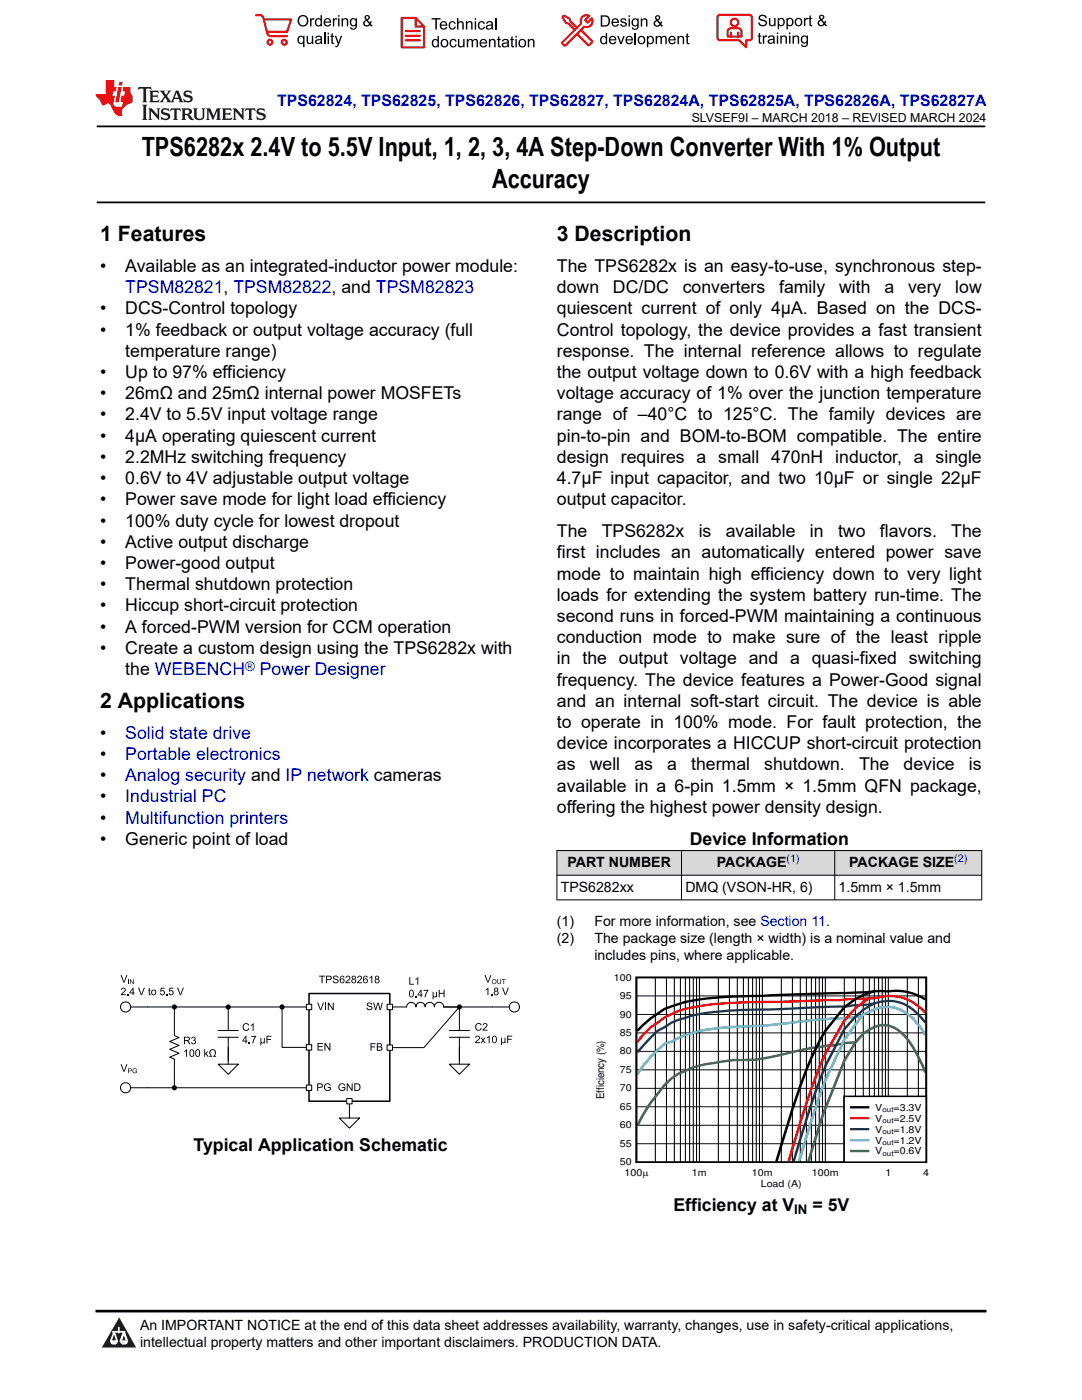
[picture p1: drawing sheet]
<svg xmlns="http://www.w3.org/2000/svg" width="216mm" height="279mm" viewBox="0 0 216 279" stroke-linecap="round" stroke-linejoin="round" font-family="sans-serif">
<path d="M19.3 25.2h177.3M19.3 40.4h177.3" fill="none" stroke="#000" stroke-width=".35"/>
<g fill="#d8d8d8">
<path d="M111.1 169.7h84.8v5h-84.8z" fill-rule="evenodd"/>
<path d="M111.2 169.8h24.7v4.8h-24.7z" fill-rule="evenodd"/>
<path d="M136 169.8h30.5v4.8h-30.5z" fill-rule="evenodd"/>
<path d="M166.6 169.8h29.2v4.8h-29.2z" fill-rule="evenodd"/>
</g>
<path d="M111.1 169.7h84.9M111.1 174.7h84.9M111.1 179.6h84.9M111.1 169.7v10M136 169.7v10M166.6 169.7v10M195.9 169.7v10M91.7 201l-7.1 8.1h-6.8" fill="none" stroke="#000" stroke-width=".2"/>
<path d="M61.7 198.3h16.1v21.5h-16.1z" fill-rule="evenodd" fill="#fff"/>
<path d="M61.7 198.3h16.1v21.5h-16.1z" fill="none" stroke="#000" stroke-width=".3"/>
<path d="M77.2 208.5h1.1v1.1h-1.1z" fill-rule="evenodd" fill="#fff"/>
<path d="M77.2 208.5h1.1v1.1h-1.1z" fill="none" stroke="#000" stroke-width=".2"/>
<path d="M77.2 200.4h1.1v1.1h-1.1z" fill-rule="evenodd" fill="#fff"/>
<path d="M69.7 219.8v3.3M77.2 200.4h1.1v1.1h-1.1zM78.5 201h2.6a.92 .92 0 0 1 1-1 .92 .92 0 0 1 .9 1 .92 .92 0 0 1 .9-1 .92 .92 0 0 1 .9 1 .92 .92 0 0 1 1-1 .92 .92 0 0 1 .9 1 .92 .92 0 0 1 .9-1 .92 .92 0 0 1 .9 1h2.7M89.6 212.4h4.1l-2 2zM91.7 209v3.4M67.7 223.1h4l-2 2z" fill="none" stroke="#000" stroke-width=".2"/>
<circle cx="91.7" cy="201" r=".52" fill="#000"/>
<g fill="#000">
<path d="M63.4 208.2h1v.1h-.8v.5h.8v.2h-.8v.5h.9v.2h-1.1zM63.3 200.1h.2l.5 1.3 .5-1.3h.2l-.6 1.5h-.2zM64.7 208.2h.3l.7 1.1v-1.1h.2v1.5h-.2l-.8-1.2v1.2h-.2zM64.9 200.1h.2v1.5h-.2zM64.8 216.4a.69 .69 0 0 1 1.2 .2l-.2 .1a.59 .59 0 0 0-.8-.2 .59 .59 0 0 0-.2 .8 .59 .59 0 0 0 .8 .2l.2-.1v-.3h-.4v-.1l.6-.1v.6a.81 .81 0 0 1-1.1 0 .81 .81 0 0 1-.1-1.1zM65.4 200.1h.2l.8 1.2v-1.2h.2v1.5h-.2l-.8-1.2v1.2h-.2zM67.7 216.4a.69 .69 0 0 1 1.2 .2l-.2 .1a.59 .59 0 0 0-.8-.2 .59 .59 0 0 0-.2 .8 .59 .59 0 0 0 .8 .2l.2-.1v-.3h-.4v-.1l.6-.1v.6a.81 .81 0 0 1-1.2 0 .81 .81 0 0 1 0-1.1zM69.2 216.2h.2l.8 1.2v-1.2h.2v1.5h-.2l-.8-1.2v1.2h-.2zM73.3 200.2a.6 .6 0 0 1 1 .3h-.2a.33 .33 0 0 0-.4-.3 .33 .33 0 0 0-.3 .4 .76 .76 0 0 1 .9 .7 .63 .63 0 0 1-.6 .3 .63 .63 0 0 1-.6-.5h.2a.37 .37 0 0 0 .4 .4 .37 .37 0 0 0 .3-.5 .55 .55 0 0 1-.6-.2 .55 .55 0 0 1-.2-.5zM73.9 208.2h1v.2h-.8v.4h.7v.2h-.7v.7h-.2zM74.5 200.1h.2l.2 1.3 .4-1.3h.2l.4 1.3 .3-1.3h.2l-.4 1.5h-.2l-.4-1.3-.3 1.3h-.2z"/>
<path d="M63.3 216.2h.6a.46 .46 0 0 1 .5 .5 .46 .46 0 0 1-.5 .4h-.4v.6h-.2zM63.5 216.4v.5h.5a.27 .27 0 0 0 .2-.3 .27 .27 0 0 0-.3-.2z"/>
<path d="M70.7 216.2h.5a.75 .75 0 0 1 .7 .8 .75 .75 0 0 1-.7 .7h-.5zM70.9 216.4v1.1a.61 .61 0 0 0 .8-.5 .61 .61 0 0 0-.8-.6z"/>
<path d="M75.2 208.2h.5a.38 .38 0 0 1 .5 .2 .38 .38 0 0 1-.2 .5 .42 .42 0 0 1 .3 .5 .42 .42 0 0 1-.5 .3h-.6zM75.4 208.4v.4h.3a.25 .25 0 0 0 .4-.2 .25 .25 0 0 0-.4-.2zM75.4 209v.5l.6-.1a.28 .28 0 0 0 .1-.3 .28 .28 0 0 0-.4-.1z"/>
</g>
<path d="M61.1 216.5h1.1v1.1h-1.1z" fill-rule="evenodd" fill="#fff"/>
<path d="M61.1 216.5h1.1v1.1h-1.1z" fill="none" stroke="#000" stroke-width=".2"/>
<path d="M61.1 200.4h1.1v1.1h-1.1z" fill-rule="evenodd" fill="#fff"/>
<path d="M61.1 200.4h1.1v1.1h-1.1z" fill="none" stroke="#000" stroke-width=".2"/>
<path d="M61.1 208.5h1.1v1.1h-1.1z" fill-rule="evenodd" fill="#fff"/>
<path d="M61.1 208.5h1.1v1.1h-1.1z" fill="none" stroke="#000" stroke-width=".2"/>
<path d="M69.2 219.2h1.1v1.1h-1.1z" fill-rule="evenodd" fill="#fff"/>
<g fill="none" stroke="#000" stroke-width=".2">
<path d="M127 198.8h57.8M130.8 195.1v36.8M133 195.1v36.8M134.6 195.1v36.8M135.8 195.1v36.8M136.8 195.1v36.8M137.6 195.1v36.8M138.3 195.1v36.8M139 195.1v36.8M139.6 195.1v36.8M143.3 195.1v36.8M145.5 195.1v36.8"/>
<path d="M147.1 195.1v36.8M148.3 195.1v36.8M149.3 195.1v36.8M150.2 195.1v36.8M150.9 195.1v36.8M151.5 195.1v36.8M152.1 195.1v36.8M155.9 195.1v36.8M158.1 195.1v36.8M159.7 195.1v36.8M160.9 195.1v36.8M161.9 195.1v36.8"/>
<path d="M162.7 195.1v36.8M163.5 195.1v36.8M164.1 195.1v36.8M164.7 195.1v36.8M168.5 195.1v36.8M170.7 195.1v36.8M172.2 195.1v36.8M173.5 195.1v36.8M174.5 195.1v36.8M175.3 195.1v36.8M176 195.1v36.8M176.7 195.1v36.8"/>
<path d="M177.3 195.1v36.8M181 195.1v36.8M183.3 195.1v36.8M26.1 201h8.7v5.7l.9 .4-1.8 .7 1.8 .8-1.8 .8 1.8 .8-1.8 .8 .9 .4v5.7h-8.7M35.3 201h10.2v4.7M35.3 217.1h25.8M43.5 212.4h4.1l-2.1 2zM43.5 207h4.1M43.5 205.7h4.1M45.5 207v5.4M46.1 201h10.2v8h4.8M56.8 201h4.3"/>
<path d="M69.2 219.2h1.1v1.1h-1.1zM89.6 207h4.1M89.6 205.7h4.1M91.7 201h9.9M91.7 201v4.7M91.7 207v4.7M127 217.2h57.8M127 213.5h57.8M127 209.8h57.8M127 206.1h57.8M127 202.5h57.8M127 228.3h57.8"/>
<path d="M127 224.6h57.8M127 220.9h57.8"/>
<circle cx="25.1" cy="217.1" r="1.01"/>
<circle cx="25.1" cy="201" r="1.01"/>
<circle cx="102.6" cy="201" r="1.01"/>
</g>
<g fill="#000">
<path d="M24.1 194.6h.2l.4 1.3 .5-1.3h.2l-.6 1.5h-.2zM24.3 197.2a.51 .51 0 0 1 .8 .2 .51 .51 0 0 1-.4 .7l-.3 .3h.7v.2h-1l.3-.4a.58 .58 0 0 0 .3-.9l-.6 .2zM25.4 198.4h.2v.2h-.2zM25.6 195.4h.1v1h-.1zM25.9 195.4h.2l.5 .8v-.8h.1v1h-.1l-.5-.8v.8h-.2zM27.5 197.1h.3l.4 1.3 .5-1.3h.2l-.6 1.5h-.2zM29.7 197.3l.2-.2v.4h.2v.2h-.2v.6l.2 .3a.27 .27 0 0 1-.3 0 .27 .27 0 0 1-.1-.3v-.6h-.2zM32.1 197.1h.7v.2h-.6v.4a.5 .5 0 0 1 .7 .2 .5 .5 0 0 1-.4 .7 .5 .5 0 0 1-.6-.4h.2a.31 .31 0 0 0 .5 .1 .31 .31 0 0 0 0-.5 .31 .31 0 0 0-.5 .1h-.1zM33.2 198.4h.2v.2h-.2zM33.8 197.1h.8v.2h-.6l-.1 .4a.5 .5 0 0 1 .7 .2 .5 .5 0 0 1-.3 .7 .5 .5 0 0 1-.6-.4h.2a.31 .31 0 0 0 .4 .1 .31 .31 0 0 0 .1-.5 .31 .31 0 0 0-.5 .1h-.2zM35.3 197.1h.2l.5 1.3 .5-1.3h.2l-.6 1.5h-.2zM63.7 194.7h1.2v.2h-.5v1.3h-.2v-1.3h-.5z"/>
<path d="M66.6 194.8a.6 .6 0 0 1 .9 .3l-.2 .1a.33 .33 0 0 0-.3-.4 .33 .33 0 0 0-.3 .4 .76 .76 0 0 1 .9 .7 .63 .63 0 0 1-.7 .3 .63 .63 0 0 1-.5-.5h.2a.37 .37 0 0 0 .4 .4 .37 .37 0 0 0 .3-.5h-.1a.55 .55 0 0 1-.6-.1 .55 .55 0 0 1-.1-.6zM69.1 194.8a.51 .51 0 0 1 .8 .3 .51 .51 0 0 1-.4 .7l-.3 .2h.7v.2h-1l.3-.4a.58 .58 0 0 0 .3-.9l-.5 .3zM71.4 194.8a.51 .51 0 0 1 .8 .3 .51 .51 0 0 1-.4 .7l-.3 .2h.7v.2h-1l.3-.4a.58 .58 0 0 0 .4-.9l-.6 .3zM73.7 195.1l.6-.4v1.5h-.2v-1.2l-.4 .3zM81.7 195h.2v1.3h.7v.2h-.9zM82.9 198.8h.2v.2h-.2zM82.9 195.4l.6-.4v1.5h-.2v-1.2l-.4 .3zM84.5 197.5h1l-.6 1.5h-.2l.1-.4 .5-.9h-.8zM86.3 197.9h.2v.7a.25 .25 0 0 0 .3 .3 .25 .25 0 0 0 .2-.3v-.7h.2v1.1h-.2v-.1l-.2 .1-.3-.1v.5h-.2zM87.5 197.5h.2v.6h.8v-.6h.2v1.5h-.2v-.7h-.8v.7h-.2zM96.7 194.6h.2l.5 1.3 .5-1.3h.2l-.6 1.5h-.2zM96.9 197.5l.6-.4v1.5h-.2v-1.2l-.4 .3z"/>
<path d="M98 198.4h.2v.2h-.2zM99.2 195.4h.2v.6a.26 .26 0 0 0 .1 .3 .26 .26 0 0 0 .4-.2v-.7h.1v.6a.39 .39 0 0 1-.4 .4 .39 .39 0 0 1-.4-.4zM100.1 195.4h.8v.1h-.3v.9h-.1v-.9h-.4zM100.2 197.1h.2l.5 1.3 .4-1.3h.2l-.5 1.5h-.3zM24.1 212.4h.2l.4 1.3 .5-1.3h.2l-.6 1.5h-.2zM26.6 213.3a.45 .45 0 0 1 .7 .2h-.1a.39 .39 0 0 0-.6 0 .39 .39 0 0 0 0 .5 .39 .39 0 0 0 .6 0v-.2h-.3v-.1h.4v.3a.52 .52 0 0 1-.7 .1 .52 .52 0 0 1 0-.8zM36.8 209.8l.5-.4v1.5h-.2v-1.2l-.3 .3zM38.3 207a.4 .4 0 0 1 .6 0 .4 .4 0 0 1-.1 .6 .47 .47 0 0 1 0 .8 .47 .47 0 0 1-.7-.4h.2a.3 .3 0 0 0 .4 .3 .3 .3 0 0 0 .2-.4 .3 .3 0 0 0-.4-.2v-.2a.26 .26 0 0 0 .4-.2 .26 .26 0 0 0-.3-.3 .26 .26 0 0 0-.3 .3h-.1zM40.7 209.4h.2v.9l.5-.5h.2l-.4 .4 .4 .7h-.2l-.3-.6-.2 .6h-.2zM42 209.6a.71 .71 0 0 1 1 .1 .71 .71 0 0 1-.2 1h.3v.2h-.6v-.2a.56 .56 0 0 0 .4-.7 .56 .56 0 0 0-.8-.3l-.1 .2a.69 .69 0 0 0 .3 .8v.2h-.5v-.2h.3l-.3-.6zM48.6 204.4l.7-.2 .4 .4-.2 .1a.53 .53 0 0 0-.8-.2 .53 .53 0 0 0 0 .8 .45 .45 0 0 0 .4 .3 .45 .45 0 0 0 .4-.4h.2a.73 .73 0 0 1-1.1 .4 .73 .73 0 0 1 0-1.2zM49.7 208h.2v.2h-.2z"/>
<path d="M50.2 206.7h.9l-.5 1.5h-.2v-.4l.5-.9h-.7zM50.1 204.6l.5-.4v1.5h-.2v-1.2l-.3 .3zM52 207.1h.1v.7a.25 .25 0 0 0 .3 .3 .25 .25 0 0 0 .2-.3l.1-.7h.1v1.1h-.1v-.1l-.3 .1-.3-.1v.5h-.1zM53.2 206.7h1v.2h-.8v.5h.7v.1h-.7v.7h-.2zM95 206.8a.51 .51 0 0 1 .7 .2 .51 .51 0 0 1-.4 .7l-.3 .3h.8v.2h-1l.2-.4a.58 .58 0 0 0 .4-.9l-.6 .2zM95.9 207.1h.3l.2 .4 .3-.4h.2l-.4 .5 .4 .6h-.2l-.3-.4-.3 .4h-.2l.4-.6zM95 204.4l.7-.2 .4 .4h-.2a.53 .53 0 0 0-.8-.1 .53 .53 0 0 0 0 .8 .45 .45 0 0 0 .4 .2 .45 .45 0 0 0 .4-.3h.2a.73 .73 0 0 1-1.1 .3 .73 .73 0 0 1 0-1.1zM96.5 204.3a.51 .51 0 0 1 .7 .2 .51 .51 0 0 1-.4 .7l-.3 .3h.8v.2h-1l.2-.5a.58 .58 0 0 0 .4-.9l-.6 .3zM97.1 207.1l.6-.4v1.5h-.2v-1.2l-.4 .2zM100 207.1h.2v.7a.25 .25 0 0 0 .2 .2 .25 .25 0 0 0 .3-.2v-.7h.2v1.1h-.2v-.1l-.3 .1-.2-.1v.5h-.2zM101.2 206.7h1v.2h-.8v.4h.7v.2h-.7v.7h-.2z"/>
<path d="M26.5 197.1h.2v1h.2v.1h-.2v.4h-.2v-.4h-.7zM26.5 197.4l-.5 .7h.5z"/>
<path d="M30.2 198.1a.54 .54 0 0 1 1 0 .54 .54 0 0 1-1 0zM30.4 197.8a.37 .37 0 0 0 0 .5 .37 .37 0 0 0 .6-.1l-.1-.4-.2-.2z"/>
<path d="M65.1 194.7h.5a.46 .46 0 0 1 .6 .5 .46 .46 0 0 1-.6 .4h-.3v.6h-.2zM65.3 194.9v.5h.5a.27 .27 0 0 0 .2-.3 .27 .27 0 0 0-.4-.2z"/>
<path d="M67.9 194.9l.6-.2 .2 .4h-.2a.3 .3 0 0 0-.3-.2 .3 .3 0 0 0-.2 .3v.2a.48 .48 0 0 1 .7 .2 .48 .48 0 0 1-.4 .7 .48 .48 0 0 1-.5-.5zM68 195.8a.32 .32 0 0 0 .6 0 .32 .32 0 0 0-.6 0z"/>
<path d="M70.3 194.8a.4 .4 0 0 1 .6 0 .4 .4 0 0 1-.1 .6 .44 .44 0 0 1 .1 .7 .44 .44 0 0 1-.6 0 .44 .44 0 0 1 .1-.7l-.2-.2zM70.3 195.1a.25 .25 0 0 0 .5 0 .25 .25 0 0 0-.5 0zM70.3 195.8a.3 .3 0 0 0 .6 0 .3 .3 0 0 0-.6 0z"/>
<path d="M72.6 194.9l.5-.2 .3 .4h-.2a.3 .3 0 0 0-.4-.2 .3 .3 0 0 0-.2 .3v.2a.48 .48 0 0 1 .8 .2 .48 .48 0 0 1-.4 .7 .48 .48 0 0 1-.6-.5zM72.6 195.8a.35 .35 0 0 0 .7 0 .35 .35 0 0 0-.7 0z"/>
<path d="M74.9 194.8a.4 .4 0 0 1 .7 0 .4 .4 0 0 1-.1 .6 .44 .44 0 0 1 .1 .7 .44 .44 0 0 1-.7 0 .44 .44 0 0 1 .1-.7l-.2-.2zM75 195.1a.25 .25 0 0 0 .5 0 .25 .25 0 0 0-.5 0zM74.9 195.8a.35 .35 0 0 0 .7 0 .35 .35 0 0 0-.7 0z"/>
<path d="M81.8 197.6a.54 .54 0 0 1 .6 .1 .54 .54 0 0 1 .2 .6 .54 .54 0 0 1-.5 .7 .54 .54 0 0 1-.5-.7zM81.9 197.8a.83 .83 0 0 0 .2 1.1 .77 .77 0 0 0 0-1.2z"/>
<path d="M84 197.5h.1v1h.2v.2h-.2v.3h-.2v-.3h-.6zM83.9 197.8l-.4 .7h.4z"/>
<path d="M98.1 195.9a.5 .5 0 0 1 1 0 .5 .5 0 0 1-1 0zM98.3 195.9a.36 .36 0 0 0 .7 0 .36 .36 0 0 0-.7 0z"/>
<path d="M98.7 197.2a.4 .4 0 0 1 .6 0 .4 .4 0 0 1-.1 .6 .44 .44 0 0 1 .1 .7 .44 .44 0 0 1-.6 0 .44 .44 0 0 1 .1-.7l-.2-.2zM98.7 197.5a.25 .25 0 0 0 .5 0 .25 .25 0 0 0-.5 0zM98.7 198.2a.3 .3 0 0 0 .6 0 .3 .3 0 0 0-.6 0z"/>
<path d="M25.5 213.2h.6a.28 .28 0 0 1 .2 .3 .28 .28 0 0 1-.2 .3h-.4v.4h-.2zM25.7 213.3v.4l.4-.1v-.2z"/>
<path d="M36.7 206.9h.7a.42 .42 0 0 1 .5 .3 .42 .42 0 0 1-.4 .5l.5 .7h-.2l-.4-.6-.3-.1h-.2v.7h-.2zM36.9 207.1v.5h.4a.26 .26 0 0 0 .4-.3 .26 .26 0 0 0-.3-.2z"/>
<path d="M38 209.5a.54 .54 0 0 1 .6 .1 .54 .54 0 0 1 .2 .6 .54 .54 0 0 1-.5 .7 .54 .54 0 0 1-.5-.7zM38.1 209.7a.83 .83 0 0 0 .2 1.1 .77 .77 0 0 0 0-1.2z"/>
<path d="M39.2 209.5a.54 .54 0 0 1 .6 .1 .54 .54 0 0 1 .1 .6 .54 .54 0 0 1-.5 .7 .54 .54 0 0 1-.4-.7zM39.2 209.7a.83 .83 0 0 0 .2 1.1 .77 .77 0 0 0 0-1.2z"/>
<path d="M49 206.7h.2v1h.2v.2h-.2v.3h-.2v-.3h-.7zM49 207l-.5 .7h.5z"/>
<path d="M98.4 206.8a.54 .54 0 0 1 .6 0 .54 .54 0 0 1 .1 .6 .54 .54 0 0 1-.4 .8 .54 .54 0 0 1-.5-.8zM98.5 206.9a.83 .83 0 0 0 .2 1.2 .77 .77 0 0 0 0-1.3z"/>
</g>
<g fill="#000">
<circle cx="34.8" cy="217.1" r=".51"/>
<circle cx="34.8" cy="201" r=".51"/>
<circle cx="45.5" cy="201" r=".51"/>
<circle cx="56.3" cy="201" r=".51"/>
</g>
<path d="M127 195.1h57.8v36.8h-57.8z" fill="none" stroke="#000" stroke-width=".32"/>
<path d="M174.5 197.8a14.4 14.4 0 0 0-6 3.2l-3.8 4.7-1.2 2.2a73.4 73.4 0 0 0-5.4 13.5l-3.2 10.4M184.7 199.5l-2.7-1.3-1.7-.3-1.4-.2-28.2 1.1a74.4 74.4 0 0 0-13.9 1.2l-4.2 1.4a24.2 24.2 0 0 0-5.4 4.3" fill="none" stroke="#000" stroke-width=".49"/>
<path d="M173.5 199.2l-2.8 2-2.2 2.5-3.8 6.6a149.9 149.9 0 0 0-7.3 21.5M184.7 202.1l-1.4-1.3-1.4-.9-1.9-.8-1.7-.3-2.4 .1-1.4 .3-7 .4-15.4 .4a77.1 77.1 0 0 0-15.3 1.3 17.1 17.1 0 0 0-5.6 2.8l-1.4 .9-1.4 1.4-1.2 1.6" fill="none" stroke="#f00" stroke-width=".49"/>
<path d="M174.5 200.2a14.8 14.8 0 0 0-6 5.2l-3.8 7.3a169.3 169.3 0 0 0-6.3 19.1M184.7 204.1l-1.4-1.6-1.9-1.5-1.6-.9-2.1-.3a8.6 8.6 0 0 0-3.2 .4l-5.6 .7-16.8 .6a70.8 70.8 0 0 0-13.9 1.2l-4.2 1.4-2.8 1.7-4 4.2" fill="none" stroke="#105465" stroke-width=".49"/>
<path d="M172.2 202.5l-3.7 5-3.8 8a206.1 206.1 0 0 0-5.3 16.3M184.7 206.6l-1.4-2.1-1.5-1.5-1.7-1.3-1.8-.6a6.9 6.9 0 0 0-5.2 1 11.6 11.6 0 0 1-5.6 1.1l-8.4 .7a113.5 113.5 0 0 1-14 1.1l-2.7 .3a23.1 23.1 0 0 0-8.4 2.6l-1.4 .4a27.8 27.8 0 0 0-5.4 6.1" fill="none" stroke="#00bacc" stroke-width=".49"/>
<path d="M170.7 208.1a14.7 14.7 0 0 0-4.6 .6v-.1l-2.8 .4v-.1l-5.6 1.2a34.4 34.4 0 0 1-11.2 1.5l-4.1 .6a17.2 17.2 0 0 0-8.4 3 36.4 36.4 0 0 0-6.8 9.5M170.7 208.1l-2.2 3.6-3.8 9.5v-.1l-3.4 10.7M170.7 208a7 7 0 0 1 6-3.4 8 8 0 0 1 5.3 4.2l1.9 3.5 .8 1.7" fill="none" stroke="#286b48" stroke-width=".49"/>
<path d="M168.4 218.8h16.4v13.1h-16.4z" fill-rule="evenodd" fill="#fff"/>
<path d="M168.4 218.8h16.4v13.1h-16.4z" fill="none" stroke="#000" stroke-width=".32"/>
<path d="M169.9 221h3.3" fill="none" stroke="#000" stroke-width=".49"/>
<path d="M169.9 223.2h3.3" fill="none" stroke="#f00" stroke-width=".49"/>
<path d="M169.9 225.3h3.3" fill="none" stroke="#105465" stroke-width=".49"/>
<path d="M169.9 227.5h3.3" fill="none" stroke="#00bacc" stroke-width=".49"/>
<path d="M169.9 229.7h3.3" fill="none" stroke="#286b48" stroke-width=".49"/>
<path d="M0 0h215.9v23.8h-215.9z" fill-rule="evenodd" fill="#fff"/>
<path d="M27.7 17.4l-.2 .6 .5-.3h.6v.1v2.2l-.2 .4h1l-.2-.4v-2.2v-.1h.5l.5 .3-.1-.6zM29.8 18.1l.2 .4v1.5l-.2 .4h1.9l.1-.6a1.08 1.08 0 0 1-1.3 .2v-.7h.6l.4 .2v-.6l-.4 .2h-.6v-.6l.2-.1a1 1 0 0 1 1 .2l-.1-.5zM31.8 18.1l1 1.1-1 1.2h.9l-.2-.2 .4-.7 .5 .7-.2 .2h1.6l-.2-.2 .1-.4h1l.1 .4-.1 .2h.9l-.2-.3-.8-2h-.5l-1 2.2-.8-1.1 .9-1.1h-.8l.2 .2-.5 .7-.3-.7 .1-.2zM35.2 18.5l.4 1h-.8zM36.8 18.2a.65 .65 0 0 0-.2 .7 .65 .65 0 0 0 .6 .5l.7 .2 .1 .2a.79 .79 0 0 1-.7 .4 .79 .79 0 0 1-.7-.5l.1 .7 .2-.1a.93 .93 0 0 0 1.1 .1 .93 .93 0 0 0 .4-1 1.46 1.46 0 0 0-1.2-.6l-.1-.3a1.09 1.09 0 0 1 1.2 .2l-.2-.6-.1 .1-.6-.2zM28.4 20.9l.2 .4v2.3l-.2 .3h1l-.2-.3v-2.3l.2-.4zM29.6 21.6l.2 .4v1.6l-.2 .3h.8l-.3-.3v-1.4l1.7 1.8v-2l.2-.4h-.8l.2 .2 .1 1.1-1.2-1.3zM32.3 21.8a.65 .65 0 0 0-.2 .7 .65 .65 0 0 0 .7 .4l.6 .2 .1 .2a.79 .79 0 0 1-.7 .4 .79 .79 0 0 1-.7-.5l.1 .7 .2-.1a.93 .93 0 0 0 1.1 .1 .93 .93 0 0 0 .4-.9 1.46 1.46 0 0 0-1.2-.6l-.1-.4a1.09 1.09 0 0 1 1.2 .2l-.2-.6-.1 .1-.6-.1zM34.1 21.6l-.1 .7a.63 .63 0 0 1 .7-.4l.1 1.7-.3 .3h1l-.2-.3v-1.7a.66 .66 0 0 1 .8 .4l-.1-.7zM36.2 21.6l.2 .4v1.6l-.2 .3h.9l-.2-.2v-.7h.5l.1 .2a.79 .79 0 0 0 1.2 .6l-1-.9a.61 .61 0 0 0 .6-.6 .61 .61 0 0 0-.5-.6zM36.9 21.9h.2a.47 .47 0 0 1 .5 .1 .47 .47 0 0 1 .1 .5l-.2 .2h-.6zM38.5 21.6l.2 .2a2.27 2.27 0 0 0 .4 2 1.04 1.04 0 0 0 1.7-.7v-1.3l.2-.2h-.8l.2 .4v1.1a.6 .6 0 0 1-.6 .6 .6 .6 0 0 1-.6-.6v-1.1l.3-.4zM41.1 21.6l.2 .4v1.6l-.2 .3h.7l-.2-.3v-1.5l.9 1.9 .8-1.9v1.5l-.2 .3h1l-.3-.3v-1.6l.3-.4h-.8l-.7 1.5-.7-1.5zM44.3 21.6l.2 .4v1.6l-.2 .3h1.9l.1-.5a1.09 1.09 0 0 1-1.3 .1v-.6h.6l.4 .1v-.6l-.4 .2h-.6v-.6l.2-.1a1.01 1.01 0 0 1 1 .3l-.1-.6zM46.4 21.6l.3 .4v1.6l-.3 .3h.8l-.2-.3v-1.4l1.6 1.8v-2l.2-.4h-.7l.2 .2v1.1l-1.2-1.3zM49 21.6l-.1 .7a.63 .63 0 0 1 .8-.4v1.7l-.3 .3h1l-.2-.3v-1.7a.66 .66 0 0 1 .8 .4l-.1-.7zM51.4 21.8a.65 .65 0 0 0-.2 .7 .65 .65 0 0 0 .6 .4l.6 .2 .2 .2a.79 .79 0 0 1-.8 .4 .79 .79 0 0 1-.6-.5l.1 .7 .2-.1a.93 .93 0 0 0 1 .1 .93 .93 0 0 0 .5-.9 1.46 1.46 0 0 0-1.3-.6l-.1-.4a1.09 1.09 0 0 1 1.3 .2l-.2-.6-.2 .1-.5-.1z" fill="#231f20"/>
<path d="M21.1 16v2.8h-2.1l.1 .3 .9 1a.95 .95 0 0 0 .9 .9 .59 .59 0 0 1 .6-.4 .59 .59 0 0 1 .5 .4l.4 .8a1.59 1.59 0 0 0 2.1 1.3 1.61 1.61 0 0 1 1-2.2l1-.4-.1-1.5a1.59 1.59 0 0 1-.4-1.6h-1.4l-.2 .9h.5l-.1 .8h-.5l-.2 1v.2l.4 .1-.2 .9h-.6a.73 .73 0 0 1-1.1-.7l.3-1.5h-.5l.2-.8h.5l.2-.9h-.5v-1.4zM23.6 17.4l-.6 3h.7l.6-3zM23.8 16.4l-.1 .7h.7l.1-.7z" fill="#ed1c24"/>
<g fill="#000">
<path d="M59.4 4.2a1.12 1.12 0 0 1 2.2 0 1.12 1.12 0 0 1-2.2 0zM59.9 3.5a.89 .89 0 0 0-.1 1.1 .89 .89 0 0 0 1.1 .4 .88 .88 0 0 0 .3-1.3 .88 .88 0 0 0-1.3-.2z" fill-rule="evenodd"/>
<path d="M59.5 7.3l.5-.2 .5 .3v-.3h.3v2.3h-.3v-.8a.74 .74 0 0 1-1 0 .74 .74 0 0 1-.1-1zM59.8 7.5a.57 .57 0 0 0-.2 .7 .57 .57 0 0 0 .8 .2 .57 .57 0 0 0 .1-.7 .57 .57 0 0 0-.7-.2z" fill-rule="evenodd"/>
<path d="M61.9 3.6h.2v.3l.2-.2 .3-.1 .2 .1-.1 .3a.36 .36 0 0 0-.5 0 .36 .36 0 0 0 0 .4v.9h-.3z" fill-rule="evenodd"/>
<path d="M61.2 7.1h.3v.9a.41 .41 0 0 0 .4 .6 .41 .41 0 0 0 .3-.6v-.9h.3v1.7h-.2v-.3a.58 .58 0 0 1-.7 .3 .58 .58 0 0 1-.4-.6z" fill-rule="evenodd"/>
<path d="M63 3.8l.5-.2 .5 .2v-.8h.2v2.3h-.2v-.2a.75 .75 0 0 1-1-.1 .75 .75 0 0 1-.1-1zM63.2 4a.57 .57 0 0 0-.1 .7 .57 .57 0 0 0 .8 .2 .57 .57 0 0 0 .1-.7 .57 .57 0 0 0-.8-.2z" fill-rule="evenodd"/>
<path d="M63 7.3a.74 .74 0 0 1 1-.1 .74 .74 0 0 1 .3 .9v.7h-.3v-.2a.57 .57 0 0 1-.8 .2 .57 .57 0 0 1-.2-.8l1-.3a.41 .41 0 0 0-.4-.4 .41 .41 0 0 0-.4 .4l-.3-.1zM63.2 8.2a.35 .35 0 0 0 .2 .5 .35 .35 0 0 0 .5-.3l.1-.4z" fill-rule="evenodd"/>
<path d="M65.4 6.5h.3v.3h-.3zM65.4 7.1h.3v1.7h-.3z" fill-rule="evenodd"/>
<path d="M64.8 3.8a.76 .76 0 0 1 .9-.1 .76 .76 0 0 1 .4 .8h-1.2a.47 .47 0 0 0 .3 .6 .47 .47 0 0 0 .6-.4l.3 .1a.82 .82 0 0 1-1.3 .3 .82 .82 0 0 1 0-1.3zM65 4l-.1 .3h.9l-.3-.4z" fill-rule="evenodd"/>
<path d="M66.4 3.6h.3v.3l.1-.2 .4-.1 .1 .1-.1 .3a.36 .36 0 0 0-.4 0 .36 .36 0 0 0-.1 .4v.9h-.3z" fill-rule="evenodd"/>
<path d="M66.1 6.7l.3-.1v.5h.3v.3h-.3v.9l.1 .2h.2v.3a.41 .41 0 0 1-.4-.1 .41 .41 0 0 1-.2-.4v-.9h-.2v-.3h.2z" fill-rule="evenodd"/>
<path d="M66.8 7.1h.3l.4 1.4 .5-1.4h.3l-.6 1.7a.57 .57 0 0 1-.8 .6v-.3a.37 .37 0 0 0 .5-.3z" fill-rule="evenodd"/>
<path d="M67.5 3h.2v.3h-.2zM67.5 3.6h.2v1.7h-.2z" fill-rule="evenodd"/>
<path d="M68.2 3.6h.2v.3a.58 .58 0 0 1 .7-.3 .58 .58 0 0 1 .4 .7v1h-.3v-1a.4 .4 0 0 0-.4-.5 .4 .4 0 0 0-.4 .6v.9h-.2z" fill-rule="evenodd"/>
<path d="M70 3.8l.5-.2 .5 .2v-.2h.2v1.5a.71 .71 0 0 1-.5 .8 .71 .71 0 0 1-.8-.5h.2a.46 .46 0 0 0 .6 .3 .46 .46 0 0 0 .3-.6 .78 .78 0 0 1-1.1-.2 .78 .78 0 0 1 .1-1.1zM70.2 4a.53 .53 0 0 0-.1 .8 .53 .53 0 0 0 .8 0 .54 .54 0 0 0 0-.7 .54 .54 0 0 0-.7-.1z" fill-rule="evenodd"/>
<path d="M72.9 3.1a.53 .53 0 0 1 .8 .1 .53 .53 0 0 1-.3 .8l.4 .5 .1-.3 .3 .1-.2 .5 .3 .3-.2 .2-.3-.3a.71 .71 0 0 1-1.2 .1 .71 .71 0 0 1 .4-1.1l-.3-.5zM73 3.5a.3 .3 0 0 0 .6 0 .3 .3 0 0 0-.6 0zM72.9 4.3a.45 .45 0 0 0 0 .7 .45 .45 0 0 0 .7-.2l-.5-.6z" fill-rule="evenodd"/>
<path d="M86.1 3.6h1.8v.3h-.7v2h-.3v-2h-.8z" fill-rule="evenodd"/>
<path d="M86.3 8l.5-.2 .5 .2v-.8h.3v2.2h-.3v-.2a.76 .76 0 0 1-1 0 .76 .76 0 0 1-.1-1zM86.6 8.1a.58 .58 0 0 0-.2 .8 .58 .58 0 0 0 .8 .2 .58 .58 0 0 0 .1-.8 .58 .58 0 0 0-.7-.2z" fill-rule="evenodd"/>
<path d="M88.2 7.9a.81 .81 0 0 1 1.1 .2 .81 .81 0 0 1-.2 1.1 .81 .81 0 0 1-1.1-.1l-.1-.8zM88.3 8.1a.57 .57 0 0 0 0 .9 .57 .57 0 0 0 .8 0 .57 .57 0 0 0 0-.8 .57 .57 0 0 0-.8-.1z" fill-rule="evenodd"/>
<path d="M88 4.4a.77 .77 0 0 1 .9-.1 .77 .77 0 0 1 .4 .8h-1.3a.48 .48 0 0 0 .4 .6 .48 .48 0 0 0 .6-.3h.3a.83 .83 0 0 1-1.3 .4 .83 .83 0 0 1 0-1.4zM88.2 4.6l-.2 .3h1l-.3-.4z" fill-rule="evenodd"/>
<path d="M89.7 4.4a.7 .7 0 0 1 1.2 .3l-.2 .1a.45 .45 0 0 0-.6-.3 .45 .45 0 0 0-.3 .6 .45 .45 0 0 0 .3 .6 .45 .45 0 0 0 .6-.4h.3a.76 .76 0 0 1-1.1 .6 .76 .76 0 0 1-.3-1.1z" fill-rule="evenodd"/>
<path d="M89.9 8a.7 .7 0 0 1 1.2 .3h-.3a.45 .45 0 0 0-.5-.3 .45 .45 0 0 0-.3 .6 .45 .45 0 0 0 .3 .6 .45 .45 0 0 0 .6-.4l.2 .1a.76 .76 0 0 1-1 .5 .76 .76 0 0 1-.4-1.1z" fill-rule="evenodd"/>
<path d="M91.2 3.6h.3v.8a.59 .59 0 0 1 .7-.2 .59 .59 0 0 1 .3 .7v1h-.2v-1a.4 .4 0 0 0-.5-.4 .4 .4 0 0 0-.3 .5v.9h-.3z" fill-rule="evenodd"/>
<path d="M91.4 7.8h.2v.9a.41 .41 0 0 0 .5 .5 .41 .41 0 0 0 .3-.5v-.9h.3v1.6h-.3v-.2a.58 .58 0 0 1-.7 .3 .58 .58 0 0 1-.3-.7z" fill-rule="evenodd"/>
<path d="M93 4.2h.2v.3a.59 .59 0 0 1 .7-.3 .59 .59 0 0 1 .4 .7v1h-.3v-1a.41 .41 0 0 0-.4-.5 .41 .41 0 0 0-.4 .6v.9h-.2z" fill-rule="evenodd"/>
<path d="M93.1 7.8h.3v.2a.56 .56 0 0 1 1 0 .54 .54 0 0 1 .6-.2 .54 .54 0 0 1 .4 .5v1.1h-.3v-1a.34 .34 0 0 0-.3-.4 .34 .34 0 0 0-.4 .3v1.1h-.3v-1a.38 .38 0 0 0-.5-.4 .38 .38 0 0 0-.2 .6v.8h-.3z" fill-rule="evenodd"/>
<path d="M94.7 3.6h.3v.3h-.3zM94.7 4.2h.3v1.7h-.3z" fill-rule="evenodd"/>
<path d="M95.5 4.4a.7 .7 0 0 1 1.3 .3l-.3 .1a.45 .45 0 0 0-.6-.3 .45 .45 0 0 0-.3 .6 .45 .45 0 0 0 .3 .6 .45 .45 0 0 0 .6-.4h.3a.76 .76 0 0 1-1.1 .6 .76 .76 0 0 1-.3-1.1z" fill-rule="evenodd"/>
<path d="M95.9 8a.77 .77 0 0 1 .9-.2 .77 .77 0 0 1 .4 .9h-1.2a.48 .48 0 0 0 .3 .5 .48 .48 0 0 0 .6-.3h.3a.83 .83 0 0 1-1.3 .4 .83 .83 0 0 1 0-1.3zM96.1 8.1l-.1 .4h.9l-.2-.5z" fill-rule="evenodd"/>
<path d="M97.5 7.8h.3v.2a.59 .59 0 0 1 .7-.2 .59 .59 0 0 1 .4 .6v1h-.3v-1a.41 .41 0 0 0-.5-.4 .41 .41 0 0 0-.3 .5v.9h-.3z" fill-rule="evenodd"/>
<path d="M97.1 4.4a.74 .74 0 0 1 1-.1 .74 .74 0 0 1 .3 .9v.7h-.3v-.2a.59 .59 0 0 1-.8 .2 .59 .59 0 0 1-.3-.8l1.1-.3a.42 .42 0 0 0-.4-.4 .42 .42 0 0 0-.5 .4l-.2-.1zM97.3 5.3a.36 .36 0 0 0 .2 .5 .36 .36 0 0 0 .5-.2l.1-.5z" fill-rule="evenodd"/>
<path d="M99.4 7.4l.2-.2v.6h.3v.2h-.3v1l.1 .2h.2l.1 .2a.41 .41 0 0 1-.5 0 .41 .41 0 0 1-.1-.4v-1h-.2v-.2h.2z" fill-rule="evenodd"/>
<path d="M100.3 8a.74 .74 0 0 1 .9-.2 .74 .74 0 0 1 .3 .9l.1 .7h-.3v-.2a.59 .59 0 0 1-.8 .3 .59 .59 0 0 1-.3-.8l1-.3a.42 .42 0 0 0-.3-.4 .42 .42 0 0 0-.5 .3h-.3zM100.5 8.8a.36 .36 0 0 0 .1 .5 .36 .36 0 0 0 .5-.2l.2-.5z" fill-rule="evenodd"/>
<path d="M102 7.4l.3-.2v.6h.3v.2h-.3v1l.1 .2h.2v.2a.41 .41 0 0 1-.5 0 .41 .41 0 0 1-.1-.4v-1h-.2v-.2h.2z" fill-rule="evenodd"/>
<path d="M102.8 7.2h.3v.3h-.3zM102.8 7.8h.3v1.6h-.3z" fill-rule="evenodd"/>
<path d="M103.7 7.9a.81 .81 0 0 1 1.1 .2 .81 .81 0 0 1-.1 1.1 .81 .81 0 0 1-1.2-.1v-.8zM103.9 8.1a.57 .57 0 0 0-.1 .9 .57 .57 0 0 0 .8 0 .57 .57 0 0 0 0-.8 .57 .57 0 0 0-.7-.1z" fill-rule="evenodd"/>
<path d="M105.3 7.8h.3v.2a.59 .59 0 0 1 .7-.2 .59 .59 0 0 1 .4 .6v1h-.3v-1a.41 .41 0 0 0-.5-.4 .41 .41 0 0 0-.3 .5v.9h-.3z" fill-rule="evenodd"/>
<path d="M119.9 3.1h.7a1.12 1.12 0 0 1 1.1 1.1 1.12 1.12 0 0 1-1 1.1h-.8zM120.2 3.3v1.7h.4a.86 .86 0 0 0 .8-.8 .86 .86 0 0 0-.8-.9z" fill-rule="evenodd"/>
<path d="M119.9 7.4l.5-.3 .5 .3v-.8h.2v2.2h-.2v-.2a.75 .75 0 0 1-1 0 .75 .75 0 0 1-.1-1zM120.1 7.5a.57 .57 0 0 0-.1 .8 .57 .57 0 0 0 .8 .2 .57 .57 0 0 0 .1-.8 .57 .57 0 0 0-.8-.2z" fill-rule="evenodd"/>
<path d="M121.7 7.4a.76 .76 0 0 1 .9-.2 .76 .76 0 0 1 .4 .9h-1.2a.47 .47 0 0 0 .3 .5 .47 .47 0 0 0 .6-.3h.3a.82 .82 0 0 1-1.3 .4 .82 .82 0 0 1 0-1.3zM121.9 7.5l-.1 .3h.9l-.3-.4z" fill-rule="evenodd"/>
<path d="M122.2 3.9a.76 .76 0 0 1 .9-.2 .76 .76 0 0 1 .4 .9h-1.2a.47 .47 0 0 0 .4 .5 .47 .47 0 0 0 .5-.3h.3a.82 .82 0 0 1-1.3 .4 .82 .82 0 0 1 0-1.3zM122.5 4l-.2 .3h.9l-.2-.4z" fill-rule="evenodd"/>
<path d="M123.9 3.8a.71 .71 0 0 1 1.1 .3h-.2a.32 .32 0 0 0-.4-.3 .32 .32 0 0 0-.3 .4h.1a.75 .75 0 0 1 .9 .8 .72 .72 0 0 1-.7 .3 .72 .72 0 0 1-.7-.5h.3a.36 .36 0 0 0 .4 .4 .36 .36 0 0 0 .3-.5 .8 .8 0 0 1-.9-.7z" fill-rule="evenodd"/>
<path d="M123.2 7.2h.3l.4 1.3 .5-1.3h.3l-.7 1.6h-.2z" fill-rule="evenodd"/>
<path d="M125.4 3.1h.3v.3h-.3zM125.4 3.7h.3v1.6h-.3z" fill-rule="evenodd"/>
<path d="M125 7.4a.76 .76 0 0 1 .9-.2 .76 .76 0 0 1 .4 .9h-1.2a.47 .47 0 0 0 .3 .5 .47 .47 0 0 0 .6-.3h.3a.82 .82 0 0 1-1.3 .4 .82 .82 0 0 1 0-1.3zM125.2 7.5l-.1 .3h.9l-.2-.4z" fill-rule="evenodd"/>
<path d="M126.2 3.9l.5-.3 .5 .3v-.2h.2v1.4a.71 .71 0 0 1-.5 .8 .71 .71 0 0 1-.8-.5l.2 .1a.46 .46 0 0 0 .6 .2 .46 .46 0 0 0 .3-.6 .78 .78 0 0 1-1.1-.1 .78 .78 0 0 1 .1-1.1zM126.4 4a.53 .53 0 0 0-.1 .8 .53 .53 0 0 0 .8 0 .54 .54 0 0 0 0-.7 .54 .54 0 0 0-.7-.1z" fill-rule="evenodd"/>
<path d="M127.5 7.3a.8 .8 0 0 1 1.1 .2 .8 .8 0 0 1-.1 1.1 .8 .8 0 0 1-1.2-.1v-.8zM127.7 7.5a.56 .56 0 0 0-.1 .9 .56 .56 0 0 0 .8-.1 .56 .56 0 0 0 0-.7 .56 .56 0 0 0-.7-.1z" fill-rule="evenodd"/>
<path d="M127.9 3.7h.2v.2a.58 .58 0 0 1 .7-.2 .58 .58 0 0 1 .4 .6v1h-.3v-1a.4 .4 0 0 0-.4-.4 .4 .4 0 0 0-.4 .5v.9h-.2z" fill-rule="evenodd"/>
<path d="M129.1 7.2h.2v.2a.72 .72 0 0 1 1-.1 .72 .72 0 0 1 .2 1 .64 .64 0 0 1-.5 .5 .64 .64 0 0 1-.6-.2v.8h-.3zM129.5 7.5a.56 .56 0 0 0-.2 .8 .56 .56 0 0 0 .8 .2 .56 .56 0 0 0 .1-.8 .56 .56 0 0 0-.7-.2z" fill-rule="evenodd"/>
<path d="M130.8 7.2h.3v.2a.55 .55 0 0 1 .9 0 .53 .53 0 0 1 .6-.3 .53 .53 0 0 1 .4 .6v1.1h-.2v-1a.34 .34 0 0 0-.3-.4 .34 .34 0 0 0-.4 .3v1.1h-.3v-1a.37 .37 0 0 0-.5-.4 .37 .37 0 0 0-.2 .6v.8h-.3z" fill-rule="evenodd"/>
<path d="M130.8 3.2a.53 .53 0 0 1 .9 .1 .53 .53 0 0 1-.4 .8l.4 .5 .2-.4 .2 .1-.2 .5 .4 .3-.2 .3-.3-.4a.71 .71 0 0 1-1.2 .1 .71 .71 0 0 1 .3-1.1l-.2-.5zM130.9 3.6a.3 .3 0 0 0 .6 0 .3 .3 0 0 0-.6 0zM130.9 4.3a.45 .45 0 0 0 0 .7 .45 .45 0 0 0 .7-.2l-.5-.6z" fill-rule="evenodd"/>
<path d="M133.6 7.4a.76 .76 0 0 1 .9-.2 .76 .76 0 0 1 .3 .9h-1.2a.47 .47 0 0 0 .4 .5 .47 .47 0 0 0 .6-.3h.2a.82 .82 0 0 1-1.2 .4 .82 .82 0 0 1 0-1.3zM133.8 7.5l-.2 .3h1l-.3-.4z" fill-rule="evenodd"/>
<path d="M135.2 7.2h.2v.2a.58 .58 0 0 1 .7-.2 .58 .58 0 0 1 .4 .6v1h-.3v-1a.4 .4 0 0 0-.4-.4 .4 .4 0 0 0-.3 .5v.9h-.3z" fill-rule="evenodd"/>
<path d="M137 6.8l.3-.2v.6h.2v.2h-.2v1v.2h.2l.1 .2a.41 .41 0 0 1-.5 0 .41 .41 0 0 1-.1-.5v-.9h-.2v-.2h.2z" fill-rule="evenodd"/>
<path d="M151.6 3.1a.88 .88 0 0 1 1.4 .5h-.3a.49 .49 0 0 0-.5-.5 .49 .49 0 0 0-.5 .6l.1 .1a1.06 1.06 0 0 1 1.2 1 .95 .95 0 0 1-.9 .4 .95 .95 0 0 1-.8-.7h.3a.58 .58 0 0 0 .6 .5 .58 .58 0 0 0 .5-.6l-.2-.1a.95 .95 0 0 1-1.1-.9z" fill-rule="evenodd"/>
<path d="M151.4 6.7l.3-.2v.6h.2v.2h-.2v1v.2h.2l.1 .2a.41 .41 0 0 1-.5 0 .41 .41 0 0 1-.1-.5v-.9h-.2v-.2h.2z" fill-rule="evenodd"/>
<path d="M152.2 7.1h.3v.2l.1-.2h.4h.1l-.1 .3a.36 .36 0 0 0-.4 0 .36 .36 0 0 0-.1 .5v.8h-.3z" fill-rule="evenodd"/>
<path d="M153.3 7.3a.74 .74 0 0 1 1-.2 .74 .74 0 0 1 .3 .9l.1 .7h-.3l-.1-.2a.57 .57 0 0 1-.8 .3 .57 .57 0 0 1-.1-.9l.9-.2a.41 .41 0 0 0-.4-.4 .41 .41 0 0 0-.4 .3h-.3zM153.5 8.1a.35 .35 0 0 0 .2 .5 .35 .35 0 0 0 .5-.2l.1-.5z" fill-rule="evenodd"/>
<path d="M153.4 3.6h.3v.9a.41 .41 0 0 0 .4 .5 .41 .41 0 0 0 .4-.5v-.9h.2v1.6h-.2v-.2a.58 .58 0 0 1-.7 .2 .58 .58 0 0 1-.4-.6z" fill-rule="evenodd"/>
<path d="M155 6.5h.3v.3h-.3zM155 7.1h.3v1.6h-.3z" fill-rule="evenodd"/>
<path d="M155.2 3.6h.2v.2a.72 .72 0 0 1 1-.1 .72 .72 0 0 1 .2 1 .64 .64 0 0 1-.5 .5 .64 .64 0 0 1-.6-.2v.8h-.3zM155.6 3.9a.56 .56 0 0 0-.2 .8 .56 .56 0 0 0 .8 .2 .56 .56 0 0 0 .1-.8 .56 .56 0 0 0-.7-.2z" fill-rule="evenodd"/>
<path d="M155.7 7.1h.3v.2a.58 .58 0 0 1 .7-.2 .58 .58 0 0 1 .3 .6v1h-.3v-1a.4 .4 0 0 0-.4-.4 .4 .4 0 0 0-.3 .5v.9h-.3z" fill-rule="evenodd"/>
<path d="M156.9 3.6h.3v.2a.72 .72 0 0 1 .9-.1 .72 .72 0 0 1 .2 1 .64 .64 0 0 1-.4 .5 .64 .64 0 0 1-.7-.2v.8h-.3zM157.3 3.9a.56 .56 0 0 0-.1 .8 .56 .56 0 0 0 .7 .2 .56 .56 0 0 0 .2-.8 .56 .56 0 0 0-.8-.2z" fill-rule="evenodd"/>
<path d="M157.4 6.5h.3v.3h-.3zM157.4 7.1h.3v1.6h-.3z" fill-rule="evenodd"/>
<path d="M158.1 7.1h.3v.2a.58 .58 0 0 1 .7-.2 .58 .58 0 0 1 .4 .6v1h-.3v-1a.4 .4 0 0 0-.5-.4 .4 .4 0 0 0-.3 .5v.9h-.3z" fill-rule="evenodd"/>
<path d="M158.8 3.7a.8 .8 0 0 1 1.1 .2 .8 .8 0 0 1-.1 1.1 .8 .8 0 0 1-1.1-.1l-.1-.8zM159 3.9a.56 .56 0 0 0-.1 .9 .56 .56 0 0 0 .9 0 .56 .56 0 0 0-.1-.8 .56 .56 0 0 0-.7-.1z" fill-rule="evenodd"/>
<path d="M160 7.3l.5-.2 .5 .2v-.2h.2v1.4a.71 .71 0 0 1-.5 .9 .71 .71 0 0 1-.9-.5h.3a.46 .46 0 0 0 .6 .2 .46 .46 0 0 0 .2-.6 .78 .78 0 0 1-1-.1 .78 .78 0 0 1 .1-1.1zM160.2 7.4a.53 .53 0 0 0-.1 .8 .53 .53 0 0 0 .8 0 .54 .54 0 0 0 0-.7 .54 .54 0 0 0-.7-.1z" fill-rule="evenodd"/>
<path d="M160.4 3.6h.3v.2l.1-.2h.4h.1l-.1 .3a.36 .36 0 0 0-.4 0 .36 .36 0 0 0-.1 .5v.8h-.3z" fill-rule="evenodd"/>
<path d="M161.5 3.2l.3-.2v.6h.3v.2h-.3v1v.2h.3v.2a.41 .41 0 0 1-.5 0 .41 .41 0 0 1-.1-.5v-.9h-.2v-.2h.2z" fill-rule="evenodd"/>
<path d="M163.6 3.1a.53 .53 0 0 1 .8 .1 .53 .53 0 0 1-.3 .8l.4 .5 .1-.3h.3l-.2 .5 .3 .3-.2 .3-.3-.3a.71 .71 0 0 1-1.2 .1 .71 .71 0 0 1 .4-1.2l-.3-.5zM163.7 3.5a.3 .3 0 0 0 .5 0 .3 .3 0 0 0-.5 0zM163.6 4.2a.45 .45 0 0 0 0 .8 .45 .45 0 0 0 .7-.3l-.5-.6z" fill-rule="evenodd"/>
</g>
<path d="M64.8 6.5v2.3M98.9 3.6v2.3M126.8 6.6v2.2" fill="none" stroke="#000" stroke-width=".28"/>
<g fill="none" stroke="#de0000" stroke-width=".42">
<path d="M51.1 3l1 .1a1.4 1.4 0 0 1 .6 1.2l.7 2.5a.95 .95 0 0 0 1.1 .4h2.8M52.7 3.9h5.4l-.8 2.4h-4M80.1 3.6h2.8v1.7h1.7v4.2h-4.5zM81 7.1h2.8M81 6.2h2.8M81 8.1h2.8M82.9 3.6l1.7 1.7M115.1 5.5l-1.3-1.2-.1-.5-1.2-.7-.3 .3 .7 1.1 .5 .2 1.3 1.3M115.9 6l2.2 2.2v.3l-.5 .5h-.3l-2.2-2.2zM115.9 6l.7-.7a1.19 1.19 0 0 0 1.3-.3 1.19 1.19 0 0 0 .2-1.4l-.9 .9-.4-.5 .8-.8a1.19 1.19 0 0 0-1.4 .1 1.19 1.19 0 0 0-.2 1.4l-3.8 3.7v.3l.3 .3h.3l2.3-2.2M143.2 3.2l.4-.2h6l.4 .2v4.4l-.2 .4-.9 .1v1.3l-1.4-1.3h-3.9l-.4-.3zM145.4 5.8l.4-.1h1.6a.61 .61 0 0 1 .6 .6v1h-2.8v-1z"/>
<path d="M145.8 6.5v.8M147.3 6.5v.8"/>
<circle cx="53.9" cy="8.4" r=".49"/>
<circle cx="56.7" cy="8.4" r=".49"/>
<circle cx="146.6" cy="4.5" r=".75"/>
</g>
<path d="M0 261.4h215.9v18h-215.9z" fill-rule="evenodd" fill="#fff"/>
<path d="M23.8 262.9l3.4 6h-6.9z" fill="#231f20"/>
<path d="M22.1 267.7h1.3l-.4 .5h-.3a.55 .55 0 0 1-.6-.5z" fill-rule="evenodd" fill="#fff"/>
<path d="M22.1 267.7h1.3l-.4 .5h-.3a.55 .55 0 0 1-.6-.5z" fill="none" stroke="#231f20" stroke-width=".34"/>
<path d="M22.1 267.7h1.3l-.4 .5h-.5zM22.6 265.8h.1M22.6 265.8h2.3zM23.7 265.9h.1M23.7 264.9v1zM24 267.7h.1" fill="none" stroke="#fff" stroke-width=".34"/>
<path d="M24.7 265.8l-.7 1.9z" fill="#fff"/>
<path d="M24.7 265.8l-.7 1.9z" fill="none" stroke="#fff" stroke-width=".34"/>
<path d="M24.7 265.8l.7 1.9z" fill="#fff"/>
<path d="M22.8 265.8l-.7 1.9zM22.8 265.8l.6 1.9zM24.7 265.8l.7 1.9zM25.3 267.7h.1" fill="none" stroke="#fff" stroke-width=".34"/>
<path d="M24.1 267.7h1.3a.65 .65 0 0 1-.6 .5 .65 .65 0 0 1-.7-.5z" fill-rule="evenodd" fill="#fff"/>
<path d="M24.1 267.7h1.3a.65 .65 0 0 1-.6 .5 .65 .65 0 0 1-.7-.5z" fill="none" stroke="#231f20" stroke-width=".34"/>
<path d="M24 267.7h.1M24.1 267.7h1.3l-.4 .5h-.5z" fill="none" stroke="#fff" stroke-width=".34"/>
<path d="M19 261.7h177.8" fill="none" stroke="#000" stroke-width=".53"/>
<g font-size="5.3">
<text x="28.3" y="31.2">TPS6282x 2.4V to 5.5V Input, 1, 2, 3, 4A Step-Down Converter With 1% Output</text>
<text x="98.2" y="37.5">Accuracy</text>
</g>
<g font-size="4.2">
<text x="20" y="48.1">1 Features</text>
<text x="111.1" y="48.1">3 Description</text>
<text x="20" y="141.3">2 Applications</text>
</g>
<g font-size="3.5">
<text x="20" y="54.3">•</text>
<text x="25" y="54.3">Available as an integrated-inductor power module:</text>
<text x="111.1" y="54.3">The TPS6282x is an easy-to-use, synchronous step-</text>
<text x="111.1" y="58.5">down</text>
<text x="122.3" y="58.5">DC/DC</text>
<text x="136.2" y="58.5">converters</text>
<text x="155.5" y="58.5">family</text>
<text x="167.4" y="58.5">with</text>
<text x="176.5" y="58.5">a</text>
<text x="181.2" y="58.5">very</text>
<text x="190.6" y="58.5">low</text>
<text x="20" y="62.8">•</text>
<text x="25" y="62.8">DCS-Control topology</text>
<text x="111.1" y="62.8">quiescent current of only 4μA. Based on the DCS-</text>
<text x="20" y="67">•</text>
<text x="25" y="67">1% feedback or output voltage accuracy (full</text>
<text x="25" y="71.2">temperature range)</text>
<text x="111.1" y="67">Control topology, the device provides a fast transient</text>
<text x="111.1" y="71.2">response. The internal reference allows to regulate</text>
<text x="20" y="75.5">•</text>
<text x="25" y="75.5">Up to 97% efficiency</text>
<text x="111.1" y="75.5">the output voltage down to 0.6V with a high feedback</text>
<text x="20" y="79.7">•</text>
<text x="20" y="83.9">•</text>
<text x="25" y="79.7">26mΩ and 25mΩ internal power MOSFETs</text>
<text x="25" y="83.9">2.4V to 5.5V input voltage range</text>
<text x="111.1" y="83.9">range of –40°C to 125°C. The family devices are</text>
<text x="111.1" y="79.7">voltage accuracy of 1% over the junction temperature</text>
<text x="20" y="88.2">•</text>
<text x="25" y="88.2">4μA operating quiescent current</text>
<text x="111.1" y="88.2">pin-to-pin and BOM-to-BOM compatible. The entire</text>
<text x="20" y="92.4">•</text>
<text x="25" y="92.4">2.2MHz switching frequency</text>
<text x="111.1" y="92.4">design requires a small 470nH inductor, a single</text>
<text x="20" y="96.6">•</text>
<text x="20" y="100.9">•</text>
<text x="25" y="96.6">0.6V to 4V adjustable output voltage</text>
<text x="25" y="100.9">Power save mode for light load efficiency</text>
<text x="111.1" y="96.6">4.7µF input capacitor, and two 10µF or single 22µF</text>
<text x="111.1" y="100.9">output capacitor.</text>
<text x="20" y="105.1">•</text>
<text x="25" y="105.1">100% duty cycle for lowest dropout</text>
<text x="111.1" y="107.2">The</text>
<text x="120.1" y="107.2">TPS6282x</text>
<text x="139.4" y="107.2">is</text>
<text x="144.8" y="107.2">available</text>
<text x="161.6" y="107.2">in</text>
<text x="167.2" y="107.2">two</text>
<text x="175.6" y="107.2">flavors.</text>
<text x="189.8" y="107.2">The</text>
<text x="20" y="109.3">•</text>
<text x="20" y="113.6">•</text>
<text x="25" y="109.3">Active output discharge</text>
<text x="25" y="113.6">Power-good output</text>
<text x="111.1" y="111.4">first includes an automatically entered power save</text>
<text x="20" y="117.8">•</text>
<text x="25" y="117.8">Thermal shutdown protection</text>
<text x="111.1" y="119.9">loads for extending the system battery run-time. The</text>
<text x="111.1" y="115.7">mode to maintain high efficiency down to very light</text>
<text x="20" y="122">•</text>
<text x="25" y="122">Hiccup short-circuit protection</text>
<text x="111.1" y="124.1">second runs in forced-PWM maintaining a continuous</text>
<text x="20" y="126.3">•</text>
<text x="20" y="130.5">•</text>
<text x="25" y="126.3">A forced-PWM version for CCM operation</text>
<text x="25" y="130.5">Create a custom design using the TPS6282x with</text>
<text x="111.1" y="128.4">conduction mode to make sure of the least ripple</text>
<text x="25" y="134.7">the WEBENCH</text>
<text x="111.1" y="132.6">in the output voltage and a quasi-fixed switching</text>
<text x="111.1" y="136.8">frequency. The device features a Power-Good signal</text>
<text x="111.1" y="141.1">and an internal soft-start circuit. The device is able</text>
<text x="20" y="147.4">•</text>
<text x="111.1" y="149.5">device incorporates a HICCUP short-circuit protection</text>
<text x="111.1" y="145.3">to operate in 100% mode. For fault protection, the</text>
<text x="20" y="151.7">•</text>
<text x="20" y="155.9">•</text>
<text x="111.1" y="153.8">as</text>
<text x="117.7" y="153.8">well</text>
<text x="126.6" y="153.8">as</text>
<text x="133.1" y="153.8">a</text>
<text x="137.9" y="153.8">thermal</text>
<text x="152.5" y="153.8">shutdown.</text>
<text x="171.4" y="153.8">The</text>
<text x="180.3" y="153.8">device</text>
<text x="193.3" y="153.8">is</text>
<text x="20" y="160.1">•</text>
<text x="111.1" y="158">available in a 6-pin 1.5mm × 1.5mm QFN package,</text>
<text x="20" y="164.4">•</text>
<text x="111.1" y="162.2">offering the highest power density design.</text>
<text x="20" y="168.6">•</text>
<text x="25" y="168.6">Generic point of load</text>
<text x="137.6" y="168.6">Device Information</text>
<text x="38.6" y="229.6">Typical Application Schematic</text>
<text x="134.4" y="241.6">Efficiency at V</text>
<text x="162.1" y="241.6">= 5V</text>
</g>
<g font-size="3.5" fill="#00f">
<text x="25" y="58.5">TPSM82821, TPSM82822, and TPSM82823</text>
<text x="51.8" y="134.7">Power Designer</text>
<text x="25" y="147.4">Solid state drive</text>
<text x="25" y="151.7">Portable electronics</text>
<text x="25" y="155.9">Analog security and IP network cameras</text>
<text x="25" y="160.1">Industrial PC</text>
<text x="25" y="164.4">Multifunction printers</text>
</g>
<text font-size="3.2" fill="#00f" x="55.3" y="21.1">TPS62824, TPS62825, TPS62826, TPS62827, TPS62824A, TPS62825A, TPS62826A, TPS62827A</text>
<g font-size="2.8">
<text x="113.2" y="173">PART NUMBER</text>
<text x="143" y="173">PACKAGE</text>
<text x="169.5" y="173">PACKAGE SIZE</text>
<text x="111.9" y="177.9">TPS6282xx</text>
<text x="136.8" y="177.9">DMQ (VSON-HR, 6)</text>
<text x="167.3" y="177.9">1.5mm × 1.5mm</text>
<text x="111.1" y="184.7">(1)</text>
<text x="118.6" y="184.7">For more information, see Section 11.</text>
<text x="111.1" y="188.1">(2)</text>
<text x="118.6" y="188.1">The package size (length × width) is a nominal value and</text>
<text x="118.6" y="191.5">includes pins, where applicable.</text>
<text x="27.9" y="265.5">An IMPORTANT NOTICE at the end of this data sheet addresses availability, warranty, changes, use in safety-critical applications,</text>
<text x="27.9" y="268.9">intellectual property matters and other important disclaimers. PRODUCTION DATA.</text>
</g>
<text font-size="2.6" fill="#00f" x="48.9" y="133.9">®</text>
<text font-size="2.6" x="158.5" y="242.3">IN</text>
<text font-size="2.5" x="138" y="24.3">SLVSEF9I – MARCH 2018 – REVISED MARCH 2024</text>
<g font-size="2.1" fill="#00f">
<text x="156.9" y="172.1">(1)</text>
<text x="190.4" y="172.1">(2)</text>
</g>
<text font-size="2.1" x="120.5" y="219.4" transform="rotate(-90 120.5 219.4)">Efficiency (%)</text>
<g font-size="1.9">
<text x="122.5" y="195.7">100</text>
<text x="123.7" y="203.1">90</text>
<text x="123.7" y="199.4">95</text>
<text x="123.7" y="206.8">85</text>
<text x="123.7" y="214.1">75</text>
<text x="123.7" y="210.4">80</text>
<text x="123.7" y="221.5">65</text>
<text x="123.7" y="217.8">70</text>
<text x="174.7" y="221.7">V</text>
<text x="178.3" y="221.7">=3.3V</text>
<text x="123.7" y="225.2">60</text>
<text x="174.7" y="223.8">V</text>
<text x="174.7" y="226">V</text>
<text x="178.3" y="223.8">=2.5V</text>
<text x="178.3" y="226">=1.8V</text>
<text x="123.7" y="232.6">50</text>
<text x="123.7" y="228.9">55</text>
<text x="174.7" y="228.2">V</text>
<text x="174.7" y="230.4">V</text>
<text x="178.3" y="228.2">=1.2V</text>
<text x="178.3" y="230.4">=0.6V</text>
<text x="124.6" y="234.8">100P</text>
<text x="138.1" y="234.8">1m</text>
<text x="150" y="234.8">10m</text>
<text x="151.8" y="236.9">Load (A)</text>
<text x="162" y="234.8">100m</text>
<text x="176.7" y="234.8">1</text>
<text x="184.2" y="234.8">4</text>
</g>
<g font-size="1.4">
<text x="176.1" y="222">out</text>
<text x="176.1" y="224.2">out</text>
<text x="176.1" y="226.4">out</text>
<text x="176.1" y="228.5">out</text>
<text x="176.1" y="230.7">out</text>
</g>
</svg>
